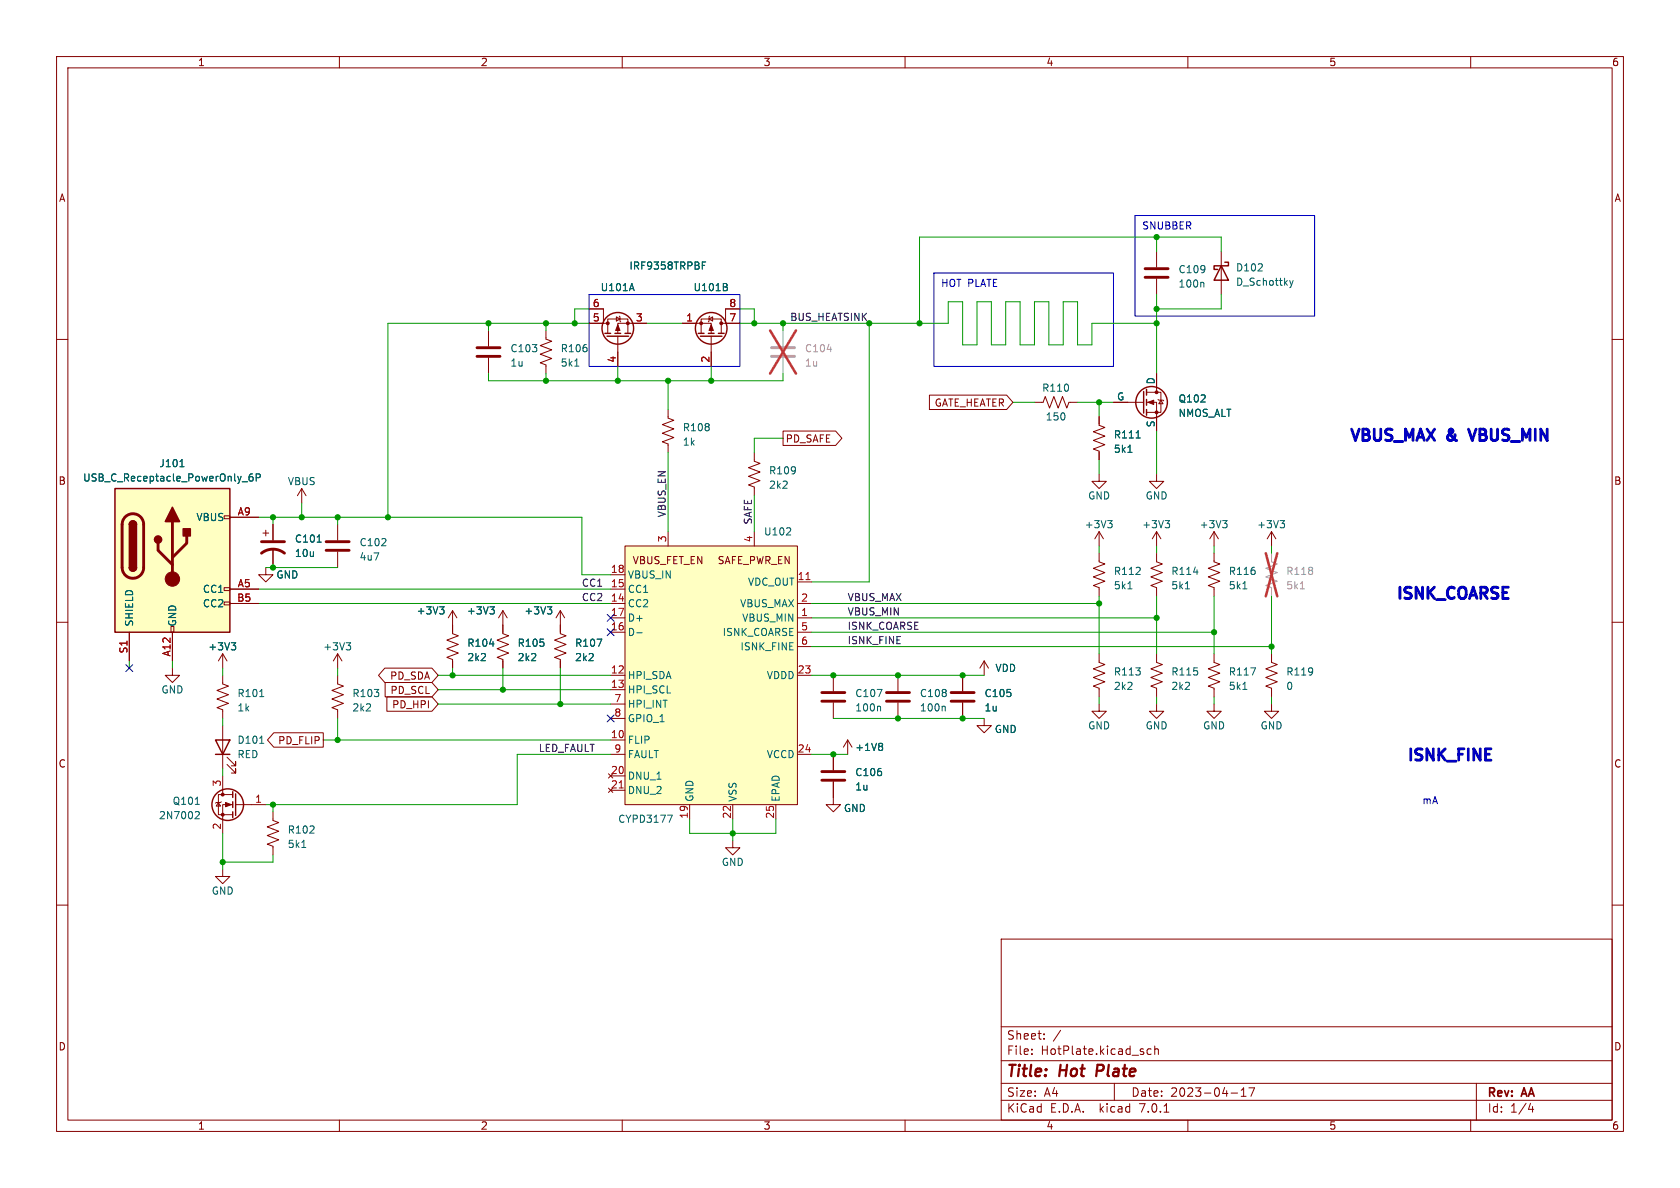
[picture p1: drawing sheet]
<svg xmlns="http://www.w3.org/2000/svg" width="297mm" height="210mm" viewBox="0 0 297 210" stroke-linecap="round" stroke-linejoin="round" font-family="sans-serif">
<g fill="none" stroke="#840000" stroke-width=".18">
<path d="M10 10h277v190h-277zM12 12h273v186h-273zM60 10v2M110 10v2M160 10v2M210 10v2M260 10v2M10 60h2M86.4 58.4v2.8M96.5 58.4v1.5l1 .4-2 .8 2 .7-2 .8 2 .8-2 .7 1 .4v1.5M104.1 57.2h3.3M104.1 54.6h2.6v2.6"/>
<path d="M107.4 58.9v-2.5h3.6v2.5M109 56l.6 .4-.6 .4zM109.2 59.4v5.4M109.5 55.9l.1 .1v.8l.1 .1M114.3 57.2h-5.1v1.7M120.6 57.2h5.1v1.7M124 58.9v-2.5h3.5v2.5M125.3 56.4l.7-.4v.8zM125.5 55.9l-.2 .1v.8l-.1 .1M125.7 59.4v5.4M127.5 57.2h3.3M130.8 54.6h-2.5v2.6"/>
<path d="M204.5 44.5v2.7M204.5 49.3v2.8M215.9 44.5v7.6M285 60h2M86.4 63.2v2.8M118.1 72.4v1.5l1 .4-2 .8 2 .7-2 .8 2 .7-2 .8 1 .4v1.5M138.4 76.2h9.3l1.1 1.3-1.1 1.2h-9.3zM164.3 69.8h13.7l1.1 1.3-1.1 1.3h-13.7zM182.9 71.1h1.5l.4-1 .7 2 .8-2 .8 2 .7-2 .8 2 .4-1h1.5M194.3 73.7v1.5l1 .4-2 .7 2 .8-2 .8 2 .7-2 .8 1 .4v1.5M196.8 71.1h5.4M202.7 71.1h1.8v5.1"/>
<path d="M202.7 69.3h2.5v3.6h-2.5M204.5 66v3.3M204.7 70.6l.2 .1h.7l.1 .2M205.2 70.7l.4 .7h-.7zM39.6 91.2h1v.5h-1zM40.6 91.4h5.1M46.5 94.2h1M47 93.7v1M48.3 92.7v2.8M48.3 97v3.3M53.3 86.4l-.7 1.2M53.3 86.4v2.5"/>
<path d="M53.3 86.4l.8 1.2M59.7 92.7v2.8M59.7 97.5v2.8M110.5 96.5h30.5v45.7h-30.5zM118.1 94v2.5M133.3 80v1.5l1.1 .4-2.1 .8 2.1 .7-2.1 .8 2.1 .8-2.1 .7 1 .4v1.5M133.3 94v2.5M194.3 83.8v1.3h1.3l-1.3 1.3-1.3-1.3h1.3M194.3 97.8v1.5l1 .4-2 .8 2 .7-2 .8 2 .7-2 .8 1 .4v1.5M194.3 94v2.5M194.3 94l-.8 1.3M194.3 94l.8 1.3"/>
<path d="M204.5 97.8v1.5l1 .4-2 .8 2 .7-2 .8 2 .7-2 .8 1 .4v1.5M204.5 83.8v1.3h1.2l-1.2 1.3-1.3-1.3h1.3M204.5 94v2.5M204.5 94l-.8 1.3M204.5 94l.7 1.3M214.6 97.8v1.5l1 .4-2 .8 2 .7-2 .8 2 .7-2 .8 1 .4v1.5M214.6 94l-.7 1.3M214.6 94v2.5M214.6 94l.8 1.3M224.8 94l-.8 1.3M224.8 94v2.5M224.8 94l.8 1.3"/>
<path d="M10 110h2M22.9 111.8v5M30.2 110.7h.5v1.1h-.5zM30.5 118.1v1.3h1.2l-1.2 1.3-1.3-1.3h1.3M30.5 111.8v5M39.4 119.4v1.5l1 .4-2 .7 2 .8-2 .8 2 .7-2 .8 1 .4v1.5M39.4 115.6v2.5M39.4 115.6l-.8 1.2M39.4 115.6l.7 1.2M39.6 106.4h1v.5h-1zM39.6 103.9h1v.5h-1zM40.6 104.1h5.1"/>
<path d="M40.6 106.7h5.1M47 100.3v1.3h1.3l-1.3 1.3-1.3-1.3h1.3M59.7 119.4v1.5l1 .4-2 .7 2 .8-2 .8 2 .7-2 .8 1 .4v1.5M59.7 115.6l-.8 1.2M59.7 115.6v2.5M59.7 115.6l.8 1.2M68 118.1h8.4l1.1 1.3-1.1 1.3h-8.4l-1.1-1.3zM80 108v4l1 .4-2 .8 2 .7-2 .8 2 .7-2 .8 1 .4v1.5M80 108l-.8 1.2M80 108l.8 1.2M88.9 108v4l1 .4-2 .8 2 .7-2 .8 2 .7-2 .8 1 .4v1.5M88.9 108l-.8 1.2"/>
<path d="M88.9 108l.8 1.2M99.1 108v4l1 .4-2.1 .8 2.1 .7-2.1 .8 2.1 .7-2.1 .8 1.1 .4v1.5M99.1 108l-.8 1.2M99.1 108l.7 1.2M107.9 104.1h2.6M107.9 106.7h2.6M107.9 119.4h2.6M107.9 109.2h2.6M107.9 111.8h2.6M107.9 101.6h2.6M141 106.7h2.5M141 119.4h2.5"/>
<path d="M141 109.2h2.5M141 102.9h2.5M141 111.8h2.5M141 114.3h2.5M147.3 119.4v2.8M158.7 119.4v2.8M170.2 119.4v2.8M174 116.8l-.8 1.3M174 116.8v2.6M174 116.8l.8 1.3M194.3 115.6v1.5l1 .4-2 .7 2 .8-2 .8 2 .7-2 .8 1 .4v1.5M204.5 115.6v1.5l1 .4-2 .7 2 .8-2 .8 2 .7-2 .8 1 .4v1.5"/>
<path d="M214.6 115.6v1.5l1 .4-2 .7 2 .8-2 .8 2 .7-2 .8 1 .4v1.5M224.8 115.6v1.5l1 .4-2 .7 2 .8-2 .8 2 .7-2 .8 1 .4v1.5M285 110h2M39.4 128.3v7.6M39.4 137.2v3.3M40.1 135.1l1.6 1.6v-.8v.8h-.8M40.1 133.9l1.6 1.5v-.8v.8h-.8M48.4 129.5h8.7v2.6h-8.7l-1.1-1.3zM68.1 120.6h8.3l1.1 1.3-1.1 1.3h-8.3zM68.4 123.2h8l1.1 1.3-1.1 1.2h-8zM107.6 139.3l.7 .8M107.9 133.4h2.6"/>
<path d="M107.9 130.8h2.6M107.9 121.9h2.6M107.9 137.2h2.6M107.9 139.7h2.6M107.9 124.5h2.6M107.9 127h2.6M108.3 139.3l-.7 .8M141 133.4h2.5M147.3 138.2v4h1.3l-1.3 1.3-1.3-1.3h1.3M147.3 124.2v2.8M147.3 133.4v2.7M149.9 130.8l-.8 1.3"/>
<path d="M149.9 130.8v2.6M149.9 130.8l.7 1.3M158.7 124.2v2.8M170.2 124.2v2.8M174 127v1.3h1.3l-1.3 1.2-1.3-1.2h1.3M194.3 124.5v1.2h1.3l-1.3 1.3-1.3-1.3h1.3M204.5 124.5v1.2h1.2l-1.2 1.3-1.3-1.3h1.3M214.6 124.5v1.2h1.3l-1.3 1.3-1.2-1.3h1.2M224.8 124.5v1.2h1.3l-1.3 1.3-1.3-1.3h1.3M10 160h2M38.6 141.9l.4 .6h-.8zM39.1 141.7l-.1 .2h-.8l-.1 .1"/>
<path d="M39.4 153.7v1.2h1.2l-1.2 1.3-1.3-1.3h1.3M41.1 142.2h-1.7v5.1M41.1 140.5h-2.5v3.5h2.5M41.7 142.2h5.3M48.3 143.5v1.5l1 .4-2.1 .8 2.1 .7-2.1 .8 2.1 .8-2.1 .7 1.1 .4v1.5M121.9 142.2v2.6M129.5 148.6v1.3h1.3l-1.3 1.2-1.2-1.2h1.2M129.5 142.2v2.6M137.2 142.2v2.6M285 160h2M177 166h108v32h-108zM60 198v2"/>
<path d="M110 198v2M160 198v2M177 194.5h108M177 191.5h108M177 187.5h108M177 181.5h108M182.4 186.3v.1M182.4 185.5v.1M184.6 183.6v.1M184.6 182.8v.1M197 191.5v3M203.5 185.5l-.4-.1-.3 .3v.4l.1 .2h.6"/>
<path d="M204.1 185.5l.3-.1 .3 .1 .1 .9M204.1 184.9v1.5M205.8 196.6h.8M210 198v2M217.6 193.2h1.2M219.4 193.8h.9M219.4 192.7l.5-.4v1.5M220.8 192.3h1l-.7 1.5M260 198v2M261 191.5v6.5M270.2 196.1h.9M270.9 195.6v1"/>
</g>
<g fill="none" stroke="#006464" stroke-width=".18">
<path d="M124.2 46.9h.4M124.2 46.3h.6M128.5 50.8l.1 .2-.1 .3M128.5 50.2v.4M212.6 49.9l.2 .2v.7M228 49.6l.3 .8M228.3 50.4l-.3 .5M228.6 49.6l-.3 .8M101.6 64.7h.7M199.4 80h.7M200.9 77.4h.7M31.8 82.5h.7"/>
<path d="M42.8 85.2h1M44.6 83.8h-.3a.86 .86 0 0 0 0 1.2l.4-.1 .1-.4-.3-.2h-.2l-.3 .2M45.3 84.4h.6l.1-.2v-.3l-.7-.1v1.2M56.1 95.8h.7M139 94.6h.8M139.7 93.4v.4M195.8 92h.8l-.4 .5M196.4 92.5l.2 .3v.3l-.2 .2M206 92h.8l-.5 .5M206.5 92.5l.3 .3v.3l-.3 .2M216.1 92h.8l-.4 .5M216.7 92.5l.2 .3v.3l-.2 .2"/>
<path d="M226.3 92h.8l-.4 .5M226.8 92.5l.3 .3v.3l-.3 .2M40.9 113.6h.8l-.5 .5M41.4 114.1l.3 .2v.3l-.3 .3M61.2 113.6h.8l-.4 .5M61.7 114.1l.3 .2v.3l-.3 .3M77.7 107.3h.8l-.4 .5M78.3 107.8l.2 .2v.3l-.2 .2M86.6 107.3h.8l-.4 .5M87.1 107.8l.3 .2v.3l-.3 .2M96.8 107.3h.7l-.4 .5M97.3 107.8l.2 .2v.3l-.2 .2"/>
<path d="M112.6 111.9h.9M199.4 104.1h.7M209.6 104.1h.7M219.7 104.1h.7M45.9 131.4h.7M45.9 123.1h.7M155.5 124.8l.2 .2v.7M155.8 131.4l.2 .2-.2 .3 .2 .3v.2l-.2 .3M166.9 124.8l.2 .2v.7M219.7 121.9h.7M34.5 142.2h.7M34.7 143.5h.4l.1 .3-.7 .9h.7"/>
<path d="M53.4 149.8h.7M118 144.1h.8l-.5 1.3"/>
</g>
<g fill="none" stroke="#840000" stroke-width=".25">
<path d="M106.9 58.9h1M107.3 59.4h3.8M108.7 58.9h1M110.5 58.9h1M123.4 58.9h1.1M123.8 59.4h3.8M125.2 58.9h1M127 58.9h1M215.9 47l1.3 2.5h-2.6zM216.5 46.4h.7v.6h-2.6v.6h.7M202.2 69.2v3.8M202.7 68.8v1.1"/>
<path d="M202.7 70.6v1M202.7 72.4v1M20.3 86.4h20.3v25.4h-20.3zM22.9 92.7a.64 .64 0 0 1 .6-.6 .64 .64 0 0 1 .6 .6M22.9 100.3a.64 .64 0 0 0 .6 .7 .64 .64 0 0 0 .6-.7M38.1 130.8h2.5l-1.2 2.6zM38.1 133.4h2.5M41.1 140v1M41.1 141.7v1M41.1 143.5v1M41.7 140.3v3.8"/>
<circle cx="109.2" cy="58" r="2.79"/>
<circle cx="125.7" cy="58" r="2.79"/>
<circle cx="203.6" cy="71.1" r="2.79"/>
<circle cx="40.3" cy="142.2" r="2.79"/>
</g>
<g fill="#840000" stroke="#840000" stroke-width=".18">
<path d="M202.9 71.1l1.1-.4v.8z"/>
<path d="M125.7 57.4l.4 1h-.8z"/>
<path d="M109.2 57.4l.4 1h-.8z"/>
<path d="M39.9 141.9l1 .3-1 .4z"/>
<circle cx="204.5" cy="72.9" r=".25"/>
<circle cx="204.5" cy="69.3" r=".25"/>
<circle cx="30.5" cy="102.4" r="1.27"/>
<circle cx="127.5" cy="57.1" r=".25"/>
<circle cx="124" cy="57.1" r=".25"/>
<circle cx="107.4" cy="57.1" r=".25"/>
<circle cx="111" cy="57.1" r=".25"/>
<circle cx="39.4" cy="144" r=".25"/>
<circle cx="39.4" cy="140.5" r=".25"/>
</g>
<g fill="#ffffc2" stroke="#ffffc2" stroke-width=".18">
<path d="M20.3 86.4h20.3v25.4h-20.3z"/>
<path d="M110.5 96.5h30.5v45.7h-30.5z"/>
</g>
<g fill="none" stroke="#840000" stroke-width=".51">
<path d="M202.4 49h4.1M202.4 47.5h4.1M84.3 63h4.1M84.3 61.5h4.1M22.2 91.4a1.91 1.91 0 0 1 2-.4 1.91 1.91 0 0 1 1.2 1.7v7.6a1.91 1.91 0 0 1-1.9 1.9 1.91 1.91 0 0 1-1.9-1.9v-7.8l.2-.6zM27.9 96v1.3l2.6 2.5M30.5 92.2v10.2M33 94.7v1.3l-2.5 2.6M46.2 97.8a3.3 3.3 0 0 1 4.1 0M46.2 95.8h4.1M57.7 95.8h4M57.7 97.3h4"/>
<path d="M145.3 124h4.1M145.3 122.4h4.1M145.3 137.9h4.1M145.3 136.4h4.1M156.7 124h4.1M156.7 122.4h4.1M168.1 124h4.1M168.1 122.4h4.1"/>
</g>
<g fill="#840000" stroke="#840000" stroke-width=".25">
<path d="M22.9 100.3h1.2a.64 .64 0 0 1-.6 .7 .64 .64 0 0 1-.6-.7z"/>
<path d="M22.9 92.7h1.2v7.6h-1.2z"/>
<path d="M23 92.3a.64 .64 0 0 1 .7-.2 .64 .64 0 0 1 .4 .6h-1.2z"/>
<path d="M30.5 89.7l1.2 2.5h-2.5z"/>
<path d="M32.4 93.5h1.3v1.2h-1.3z"/>
<circle cx="27.9" cy="95.4" r=".63"/>
</g>
<path d="M142.5 102.5h.7M109.5 139.3h.7" fill="none" stroke="#a90000" stroke-width=".18"/>
<path d="M138.4 58.4v2.8M138.4 63.2v2.8M224.8 97.8v1.5l1 .4-2 .8 2 .7-2 .8 2 .7-2 .8 1 .4v1.5" fill="none" stroke="#a1a1a1" stroke-width=".18"/>
<path d="M229.9 104.1h.7" fill="none" stroke="#989898" stroke-width=".18"/>
<path d="M136.1 58.4l4.6 7.6M140.7 58.4l-4.6 7.6M223.8 97.8l2 7.6M225.8 97.8l-2 7.6" fill="none" stroke="#eb3a3d" stroke-width=".46"/>
<path d="M136.4 63h4.1M136.4 61.5h4.1" fill="none" stroke="#a1a1a1" stroke-width=".51"/>
<path d="M259.6 75.9l.7 2" fill="none" stroke="#0000c2" stroke-width=".5"/>
<path d="M200.7 38.1h31.7v17.8h-31.7zM104.1 52.1h26.7v12.7h-26.7zM165.1 48.3h31.7v16.5h-31.7z" fill="none" stroke="#0000c2" stroke-width=".18"/>
<g fill="none" stroke="#009600" stroke-width=".18">
<path d="M86.4 57.2v1.2M96.5 57.2v1.2M104.1 57.2h-35.5v34.2M104.1 54.6h-2.5v2.6M114.3 57.2h6.3M130.8 54.6h2.5v2.6M130.8 57.2h36.8v-3.9h2.6v7.7h2.5v-7.7h2.6v7.7h2.5v-7.7h2.5v7.7h2.6v-7.7h2.5v7.7h2.6v-7.7h2.5v7.7h2.5v-3.8h11.5M138.4 57.2v1.2M153.7 57.2v45.7h-10.2M204.5 41.9v2.6M204.5 52.1v13.9M215.9 44.5v-2.6h-53.3v15.3"/>
<path d="M215.9 52.1v2.5h-11.4M86.4 66v1.3h52v-1.3M96.5 66v1.3M109.2 64.8v2.5M118.1 67.3v5.1M125.7 64.8v2.5M138.4 77.5h-5.1v2.5M179.1 71.1h3.8M190.5 71.1h6.3M194.3 71.1v2.6M204.5 76.2v7.6M45.7 91.4h57.2v10.2h5"/>
<path d="M48.3 91.4v1.3M53.3 88.9v2.5M59.7 91.4v1.3M118.1 80v14M133.3 87.6v6.4M194.3 81.3v2.5M194.3 96.5v1.3M204.5 96.5v1.3M214.6 96.5v1.3M224.8 96.5v1.3M22.9 116.8v1.3M30.5 116.8v1.3"/>
<path d="M39.4 118.1v1.3M45.7 104.1h62.2M45.7 106.7h62.2M47 100.3h12.7M59.7 118.1v1.3M77.5 119.4h30.4M80 118.1v1.3M88.9 118.1v3.8M99.1 118.1v6.4M143.5 106.7h50.8M143.5 119.4h30.5M143.5 109.2h61"/>
<path d="M143.5 111.8h71.1M143.5 114.3h81.3M194.3 105.4v10.2M204.5 105.4v10.2M214.6 105.4v10.2M224.8 105.4v10.2M39.4 127v1.3M39.4 135.9v1.3M57.1 130.8h50.8M59.7 127v3.8M77.5 121.9h30.4M77.5 124.5h30.4"/>
<path d="M107.9 133.4h-16.5v8.8h-44.4M143.5 133.4h6.4M147.3 127h26.7M194.3 123.2v1.3M204.5 123.2v1.3M214.6 123.2v1.3M224.8 123.2v1.3M39.4 147.3v6.4M48.3 142.2v1.3M48.3 151.1v1.3h-8.9M121.9 144.8v2.5h15.3v-2.5M129.5 144.8v3.8"/>
</g>
<path d="M22.3 117.5l1.2 1.2M23.5 117.5l-1.2 1.2M107.3 108.6l1.3 1.2M107.3 111.2l1.3 1.2M108.6 108.6l-1.3 1.2M108.6 111.2l-1.3 1.2M107.3 126.4l1.3 1.2M108.6 126.4l-1.3 1.2" fill="none" stroke="#000084" stroke-width=".18"/>
<g fill="#009600" stroke="#009600" stroke-width=".18">
<circle cx="48.3" cy="142.2" r=".46"/>
<circle cx="48.3" cy="100.3" r=".46"/>
<circle cx="48.3" cy="91.4" r=".46"/>
<circle cx="53.3" cy="91.4" r=".46"/>
<circle cx="39.4" cy="152.4" r=".46"/>
<circle cx="109.2" cy="67.3" r=".46"/>
<circle cx="96.5" cy="57.2" r=".46"/>
<circle cx="101.6" cy="57.2" r=".46"/>
<circle cx="86.4" cy="57.2" r=".46"/>
<circle cx="96.5" cy="67.3" r=".46"/>
<circle cx="133.3" cy="57.2" r=".46"/>
<circle cx="118.1" cy="67.3" r=".46"/>
<circle cx="125.7" cy="67.3" r=".46"/>
<circle cx="129.5" cy="147.3" r=".46"/>
<circle cx="99.1" cy="124.5" r=".46"/>
<circle cx="88.9" cy="121.9" r=".46"/>
<circle cx="68.6" cy="91.4" r=".46"/>
<circle cx="59.7" cy="91.4" r=".46"/>
<circle cx="80" cy="119.4" r=".46"/>
<circle cx="59.7" cy="130.8" r=".46"/>
<circle cx="162.6" cy="57.2" r=".46"/>
<circle cx="138.4" cy="57.2" r=".46"/>
<circle cx="153.7" cy="57.2" r=".46"/>
<circle cx="158.7" cy="127" r=".46"/>
<circle cx="170.2" cy="127" r=".46"/>
<circle cx="158.7" cy="119.4" r=".46"/>
<circle cx="170.2" cy="119.4" r=".46"/>
<circle cx="204.5" cy="109.2" r=".46"/>
<circle cx="147.3" cy="133.4" r=".46"/>
<circle cx="147.3" cy="119.4" r=".46"/>
<circle cx="194.3" cy="106.7" r=".46"/>
<circle cx="204.5" cy="54.6" r=".46"/>
<circle cx="204.5" cy="57.2" r=".46"/>
<circle cx="194.3" cy="71.1" r=".46"/>
<circle cx="204.5" cy="41.9" r=".46"/>
<circle cx="224.8" cy="114.3" r=".46"/>
<circle cx="214.6" cy="111.8" r=".46"/>
</g>
<g font-size="2.8" fill="#0000c2">
<text x="238.8" y="78.1">VBUS_MAX</text>
<text x="256.3" y="78.1">&amp;</text>
<text x="261.1" y="78.1">VBUS_MIN</text>
<text x="247" y="106">ISNK_COARSE</text>
<text x="248.9" y="134.6">ISNK_FINE</text>
</g>
<g font-size="2.8" fill="#840000">
<text x="178" y="190.8">Title:</text>
<text x="187.4" y="190.8">Hot</text>
<text x="194.5" y="190.8">Plate</text>
</g>
<g font-size="2.1" fill="#840000">
<text x="178" y="183.9">Sheet:</text>
<text x="186.2" y="183.9">/</text>
<text x="178" y="186.6">File:</text>
<text x="184" y="186.6">HotPlate.kicad_sch</text>
<text x="178" y="196.8">KiCad</text>
<text x="178" y="194">Size:</text>
<text x="184.6" y="194">A4</text>
<text x="185.7" y="196.8">E.D.A.</text>
<text x="194.4" y="196.8">kicad</text>
<text x="200" y="194">Date:</text>
<text x="201.5" y="196.8">7.0.1</text>
<text x="206.9" y="194">2023-04-17</text>
<text x="263" y="194.2">Rev:</text>
<text x="263" y="196.8">Id:</text>
<text x="267" y="196.8">1/4</text>
<text x="269.2" y="194.2">AA</text>
</g>
<g font-size="1.8" fill="#840000">
<text x="35" y="11.8">1</text>
<text x="85" y="11.8">2</text>
<text x="135" y="11.8">3</text>
<text x="185" y="11.8">4</text>
<text x="235" y="11.8">5</text>
<text x="285" y="11.8">6</text>
<text x="10.4" y="35.8">A</text>
<text x="285.4" y="35.8">A</text>
<text x="165.1" y="72">GATE_HEATER</text>
<text x="138.9" y="78.4">PD_SAFE</text>
<text x="10.3" y="85.8">B</text>
<text x="285.3" y="85.8">B</text>
<text x="111.8" y="99.9">VBUS_FET_EN</text>
<text x="126.8" y="99.9">SAFE_PWR_EN</text>
<text x="68.8" y="120.3">PD_SDA</text>
<text x="68.9" y="122.8">PD_SCL</text>
<text x="69.2" y="125.4">PD_HPI</text>
<text x="49" y="131.7">PD_FLIP</text>
<text x="10.3" y="135.8">C</text>
<text x="285.3" y="135.8">C</text>
<text x="10.3" y="185.8">D</text>
<text x="285.3" y="185.8">D</text>
<text x="35" y="199.8">1</text>
<text x="85" y="199.8">2</text>
<text x="135" y="199.8">3</text>
<text x="185" y="199.8">4</text>
<text x="235" y="199.8">5</text>
<text x="285" y="199.8">6</text>
</g>
<g font-size="1.8" fill="#0000c2">
<text x="201.9" y="40.6">SNUBBER</text>
<text x="166.4" y="50.8">HOT PLATE</text>
<text x="251.5" y="142.2">mA</text>
</g>
<g font-size="1.8" fill="#006464">
<text x="111.2" y="47.8">IRF9358TRPBF</text>
<text x="106.1" y="51.6">U101A</text>
<text x="122.6" y="51.6">U101B</text>
<text x="208.3" y="48.5">C109</text>
<text x="208.3" y="51">100n</text>
<text x="218.4" y="48.1">D102</text>
<text x="218.4" y="50.7">D_Schottky</text>
<text x="90.2" y="62.4">C103</text>
<text x="90.2" y="65">1u</text>
<text x="99.1" y="62.4">R106</text>
<text x="99.1" y="65">5k1</text>
<text x="184.2" y="69.4">R110</text>
<text x="197.4" y="70.9">G</text>
<text x="204.2" y="68" transform="rotate(-90 204.2 68)">D</text>
<text x="208.3" y="71.3">Q102</text>
<text x="120.7" y="76.4">R108</text>
<text x="184.8" y="74.5">150</text>
<text x="196.9" y="77.7">R111</text>
<text x="204.2" y="75.6" transform="rotate(-90 204.2 75.6)">S</text>
<text x="208.3" y="73.9">NMOS_ALT</text>
<text x="28.1" y="82.7">J101</text>
<text x="120.7" y="78.9">1k</text>
<text x="196.9" y="80.2">5k1</text>
<text x="14.6" y="85.3">USB_C_Receptacle_PowerOnly_6P</text>
<text x="50.8" y="85.9">VBUS</text>
<text x="135.9" y="84">R109</text>
<text x="135.9" y="86.6">2k2</text>
<text x="192.3" y="88.5">GND</text>
<text x="202.5" y="88.5">GND</text>
<text x="34.6" y="92.3">VBUS</text>
<text x="135" y="94.8">U102</text>
<text x="191.7" y="93.5">+3V3</text>
<text x="201.9" y="93.5">+3V3</text>
<text x="212" y="93.5">+3V3</text>
<text x="222.2" y="93.5">+3V3</text>
<text x="52.1" y="96.1">C101</text>
<text x="52.1" y="98.6">10u</text>
<text x="63.5" y="96.7">C102</text>
<text x="63.5" y="99.3">4u7</text>
<text x="196.9" y="101.8">R112</text>
<text x="207" y="101.8">R114</text>
<text x="217.2" y="101.8">R116</text>
<text x="35.7" y="105">CC1</text>
<text x="35.7" y="107.5">CC2</text>
<text x="48.8" y="102.4">GND</text>
<text x="111" y="107.5">CC2</text>
<text x="111" y="105">CC1</text>
<text x="111" y="102.4">VBUS_IN</text>
<text x="130.7" y="107.5">VBUS_MAX</text>
<text x="132.1" y="103.7">VDC_OUT</text>
<text x="196.9" y="104.3">5k1</text>
<text x="207" y="104.3">5k1</text>
<text x="217.2" y="104.3">5k1</text>
<text x="23.7" y="110.7" transform="rotate(-90 23.7 110.7)">SHIELD</text>
<text x="31.3" y="110.7" transform="rotate(-90 31.3 110.7)">GND</text>
<text x="73.6" y="108.8">+3V3</text>
<text x="82.5" y="108.8">+3V3</text>
<text x="92.6" y="108.8">+3V3</text>
<text x="111" y="112.6">D-</text>
<text x="111" y="110">D+</text>
<text x="127.6" y="112.6">ISNK_COARSE</text>
<text x="131.1" y="110">VBUS_MIN</text>
<text x="36.8" y="115.1">+3V3</text>
<text x="57.1" y="115.1">+3V3</text>
<text x="82.6" y="114.5">R104</text>
<text x="82.6" y="117">2k2</text>
<text x="91.4" y="114.5">R105</text>
<text x="91.4" y="117">2k2</text>
<text x="101.6" y="114.5">R107</text>
<text x="101.6" y="117">2k2</text>
<text x="130.8" y="115.1">ISNK_FINE</text>
<text x="175.9" y="118.9">VDD</text>
<text x="196.9" y="119.6">R113</text>
<text x="207" y="119.6">R115</text>
<text x="217.2" y="119.6">R117</text>
<text x="227.3" y="119.6">R119</text>
<text x="28.5" y="122.7">GND</text>
<text x="41.9" y="123.4">R101</text>
<text x="41.9" y="125.9">1k</text>
<text x="62.2" y="123.4">R103</text>
<text x="62.2" y="125.9">2k2</text>
<text x="111" y="120.2">HPI_SDA</text>
<text x="111" y="122.7">HPI_SCL</text>
<text x="111" y="125.3">HPI_INT</text>
<text x="135.4" y="120.2">VDDD</text>
<text x="151.1" y="123.4">C107</text>
<text x="151.1" y="125.9">100n</text>
<text x="162.6" y="123.4">C108</text>
<text x="162.6" y="125.9">100n</text>
<text x="174" y="123.4">C105</text>
<text x="174" y="125.9">1u</text>
<text x="196.9" y="122.1">2k2</text>
<text x="207" y="122.1">2k2</text>
<text x="217.2" y="122.1">5k1</text>
<text x="227.3" y="122.1">0</text>
<text x="41.9" y="131.6">D101</text>
<text x="111" y="131.6">FLIP</text>
<text x="111" y="127.8">GPIO_1</text>
<text x="175.8" y="129.7">GND</text>
<text x="192.3" y="129.1">GND</text>
<text x="202.5" y="129.1">GND</text>
<text x="212.6" y="129.1">GND</text>
<text x="222.8" y="129.1">GND</text>
<text x="41.9" y="134.2">RED</text>
<text x="111" y="138">DNU_1</text>
<text x="111" y="134.2">FAULT</text>
<text x="135.4" y="134.2">VCCD</text>
<text x="151.1" y="132.9">+1V8</text>
<text x="151.1" y="137.4">C106</text>
<text x="30.5" y="142.4">Q101</text>
<text x="111" y="140.5">DNU_2</text>
<text x="122.7" y="141.7" transform="rotate(-90 122.7 141.7)">GND</text>
<text x="130.4" y="141.7" transform="rotate(-90 130.4 141.7)">VSS</text>
<text x="138" y="141.7" transform="rotate(-90 138 141.7)">EPAD</text>
<text x="149.1" y="143.7">GND</text>
<text x="151.1" y="139.9">1u</text>
<text x="28" y="145">2N7002</text>
<text x="50.8" y="147.5">R102</text>
<text x="109.2" y="145.6">CYPD3177</text>
<text x="50.8" y="150.1">5k1</text>
<text x="127.5" y="153.2">GND</text>
<text x="37.4" y="158.3">GND</text>
</g>
<g font-size="1.8" fill="#a90000">
<text x="104.7" y="56.9">5</text>
<text x="104.7" y="54.4">6</text>
<text x="112.4" y="56.9">3</text>
<text x="121.3" y="56.9">1</text>
<text x="128.9" y="56.9">7</text>
<text x="128.9" y="54.4">8</text>
<text x="109" y="64.2" transform="rotate(-90 109 64.2)">4</text>
<text x="125.5" y="64.2" transform="rotate(-90 125.5 64.2)">2</text>
<text x="42" y="91.2">A9</text>
<text x="117.9" y="95.9" transform="rotate(-90 117.9 95.9)">3</text>
<text x="133.1" y="95.9" transform="rotate(-90 133.1 95.9)">4</text>
<text x="107.9" y="101.3">18</text>
<text x="41.9" y="106.4">B5</text>
<text x="42" y="103.9">A5</text>
<text x="107.9" y="106.4">14</text>
<text x="107.9" y="103.9">15</text>
<text x="141" y="102.6">11</text>
<text x="141.6" y="106.4">2</text>
<text x="107.9" y="111.5">16</text>
<text x="107.9" y="109">17</text>
<text x="141.6" y="109">1</text>
<text x="141.6" y="111.5">5</text>
<text x="22.6" y="115.6" transform="rotate(-90 22.6 115.6)">S1</text>
<text x="30.2" y="116.1" transform="rotate(-90 30.2 116.1)">A12</text>
<text x="107.9" y="119.1">12</text>
<text x="141" y="119.1">23</text>
<text x="141.6" y="114">6</text>
<text x="107.9" y="121.7">13</text>
<text x="108.6" y="124.2">7</text>
<text x="107.9" y="130.6">10</text>
<text x="108.6" y="126.7">8</text>
<text x="107.9" y="136.9">20</text>
<text x="108.6" y="133.1">9</text>
<text x="141" y="133.1">24</text>
<text x="39.1" y="139.1" transform="rotate(-90 39.1 139.1)">3</text>
<text x="45.1" y="142">1</text>
<text x="107.9" y="139.4">21</text>
<text x="39.1" y="146.7" transform="rotate(-90 39.1 146.7)">2</text>
<text x="121.7" y="144.8" transform="rotate(-90 121.7 144.8)">19</text>
<text x="129.3" y="144.8" transform="rotate(-90 129.3 144.8)">22</text>
<text x="136.9" y="144.8" transform="rotate(-90 136.9 144.8)">25</text>
</g>
<g font-size="1.8" fill="#0f0f0f">
<text x="139.7" y="56.8">BUS_HEATSINK</text>
<text x="117.8" y="91.4" transform="rotate(-90 117.8 91.4)">VBUS_EN</text>
<text x="133" y="92.7" transform="rotate(-90 133 92.7)">SAFE</text>
<text x="102.9" y="103.8">CC1</text>
<text x="102.9" y="106.3">CC2</text>
<text x="149.9" y="106.3">VBUS_MAX</text>
<text x="149.9" y="111.4">ISNK_COARSE</text>
<text x="149.9" y="108.9">VBUS_MIN</text>
<text x="149.9" y="114">ISNK_FINE</text>
<text x="95.2" y="133">LED_FAULT</text>
</g>
<g font-size="1.8" fill="#989898">
<text x="142.2" y="62.4">C104</text>
<text x="142.2" y="65">1u</text>
<text x="227.3" y="101.8">R118</text>
<text x="227.3" y="104.3">5k1</text>
</g>
</svg>
